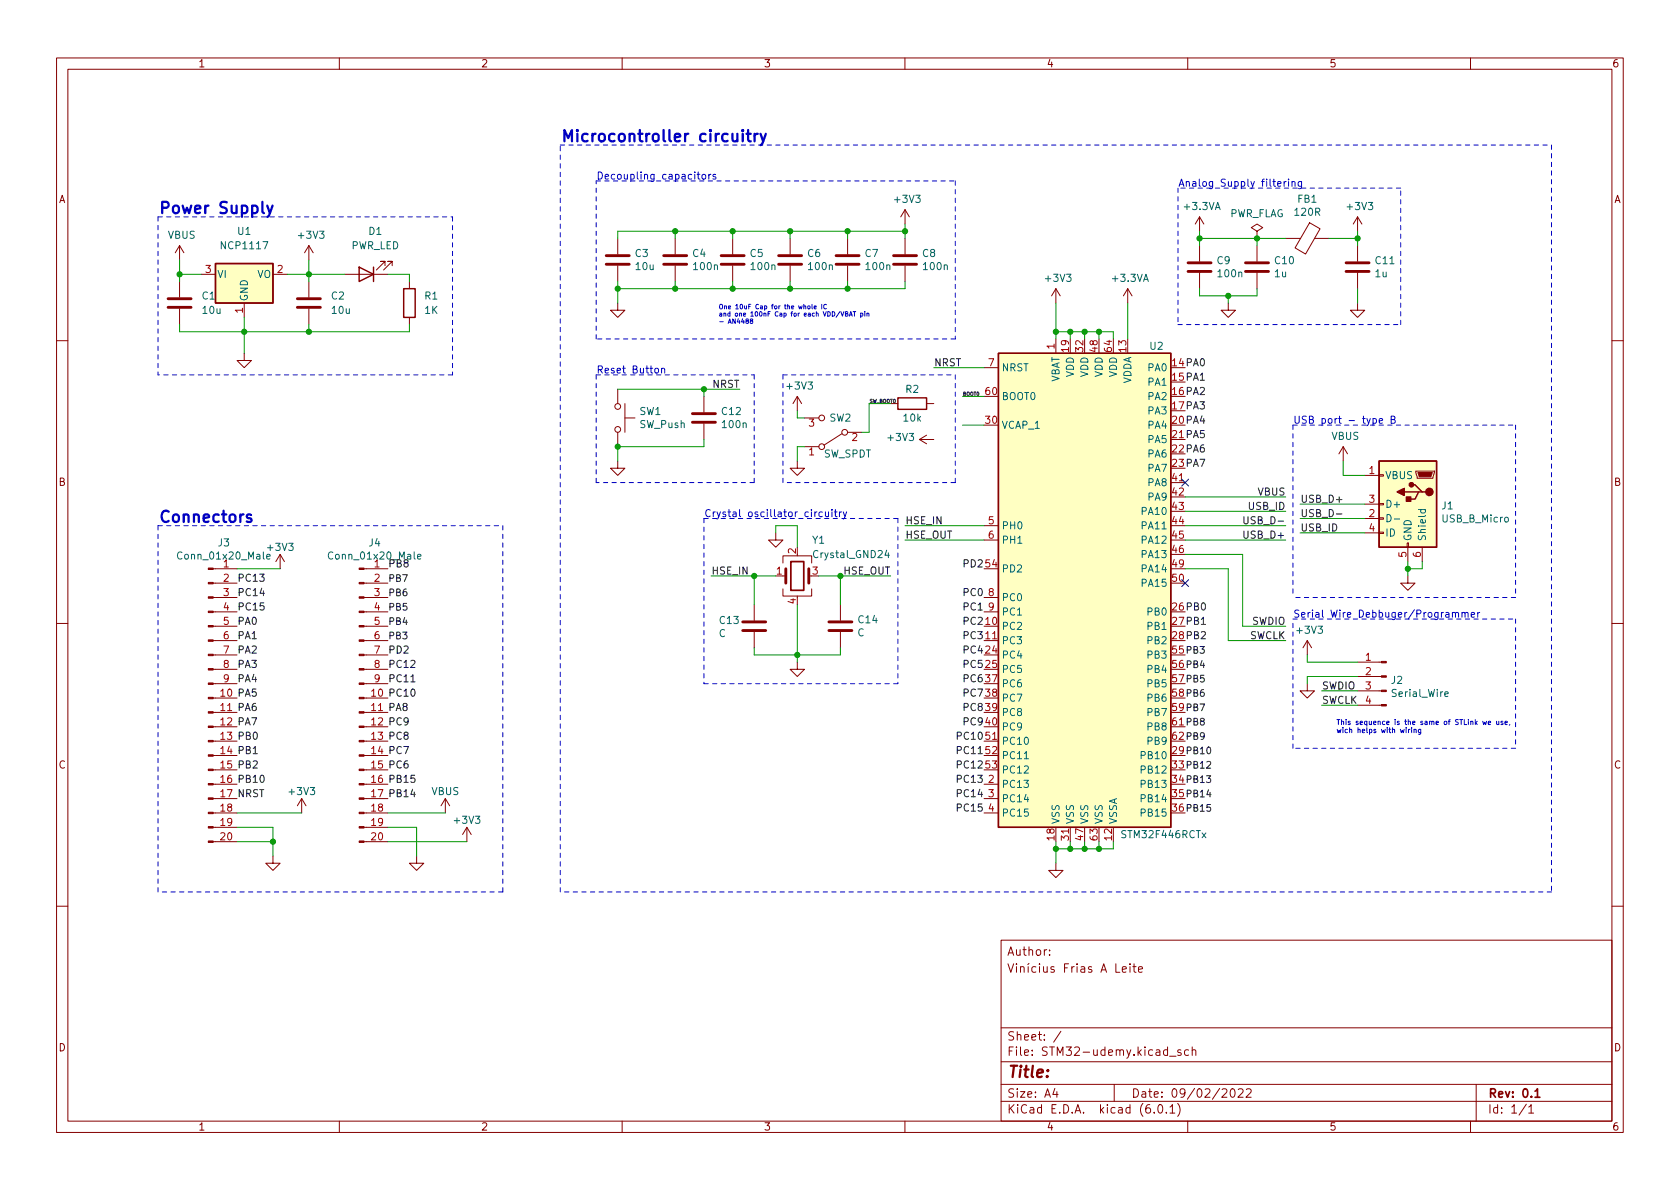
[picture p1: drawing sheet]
<svg xmlns="http://www.w3.org/2000/svg" width="297mm" height="210mm" viewBox="0 0 297 210" stroke-linecap="round" stroke-linejoin="round" font-family="sans-serif">
<g fill="none" stroke="#840000" stroke-width=".18">
<path d="M10 10.2h277v190.1h-277zM12 12.2h273v186.1h-273zM60 10.2v2M110 10.2v2M160 10.2v2M210 10.2v2M260 10.2v2M160 37.1v2.5M160 37.1l-.7 1.2M160 37.1l.8 1.2M212.1 38.3l-.8 1.3M212.1 38.3v2.6"/>
<path d="M212.1 38.3l.8 1.3M231.5 39.4l1.9 1.1-2.6 4.4-1.8-1.1zM240 38.3l-.7 1.3M240 38.3v2.6M240 38.3l.8 1.3M31.7 43.4l-.7 1.3M31.7 43.4v2.6M31.7 49.8v2.8M31.7 54.6v2.8M31.7 43.4l.8 1.3M35.6 48.5h2.5M43.2 53.6v2.5"/>
<path d="M48.3 48.5h2.5M54.6 43.4v2.6M54.6 49.8v2.8M54.6 54.6v2.8M54.6 43.4l-.8 1.3M54.6 43.4l.8 1.3M61 48.5h7.6M68.1 47v-.8h-.8h.8l-1.6 1.5M69.3 47v-.8h-.7h.7l-1.5 1.5M72.4 49.8v1.2M72.4 56.1v1.3M109.2 53.6v1.3h1.3l-1.3 1.2-1.3-1.2h1.3"/>
<path d="M109.2 42.2v2.8M109.2 47v2.8M119.4 42.2v2.8M119.4 47v2.8M129.5 42.2v2.8M129.5 47v2.8M139.7 42.2v2.8M139.7 47v2.8M149.9 42.2v2.8M149.9 47v2.8M160 42.2v2.8M160 47v2.8"/>
<path d="M186.7 51l-.8 1.3M186.7 51v2.6M186.7 59.9v2.6M186.7 51l.8 1.3M199.4 51l-.8 1.3M199.4 51v2.6M199.4 51l.8 1.3M212.1 43.4v2.8M212.1 48.3v2.7M217.2 53.6v1.3h1.2l-1.2 1.2-1.3-1.2h1.3M222.2 40.9l1.1-.6-1.1-.7-1 .7 1 .6v1.3M222.2 42.2h.1"/>
<path d="M222.2 43.4v2.8M222.2 48.3v2.7M227.3 42.2h2.6M232.4 42.2h2.5M240 53.6v1.3h1.3l-1.3 1.2-1.2-1.2h1.2M240 43.4v2.8M240 48.3v2.7M10 60.2h2M43.2 62.5v1.2h1.2l-1.2 1.3-1.3-1.3h1.3M109.2 68.8v2.6M109.2 76.4v2.6M110.5 73.9h1.8"/>
<path d="M110.5 71.4v5M124.5 70.1v2.8M124.5 74.9v2.8M141 70.1l-.8 1.3M141 70.1v2.5M141 70.1l.7 1.3M142.2 79h2.6M142.2 73.9h2.6M148.8 76.7l-3.1 2M149.9 76.4h2.5M157.5 71.4h1.2M162.6 77.7l1.2 .8"/>
<path d="M162.6 77.7h2.5M163.8 71.4h1.3M163.8 77l-1.2 .7M174 65h2.5M237.5 79l-.8 1.3M237.5 79v2.5M237.5 79l.8 1.3M285 60.2h2M49.5 98l-.7 1.3M49.5 98v2.6M49.5 98l.8 1.3M109.2 81.5v1.3h1.3l-1.3 1.3-1.3-1.3h1.3"/>
<path d="M137.2 94.2v1.3h1.2l-1.2 1.3-1.3-1.3h1.3M138.4 99.6v-1.3h5.1v1.3M141 81.5v1.3h1.2l-1.2 1.3-1.3-1.3h1.3M174 93h2.5M174 95.5h2.5M207 85.3h2.5M241.3 84.1h2.5M241.3 91.7h2.5M241.3 89.1h2.5M241.3 94.2h2.5M243.8 94.1h.8v.3h-.8zM243.8 91.6h.8v.2h-.8z"/>
<path d="M243.8 89h.8v.3h-.8zM243.8 83.9h.8v.3h-.8zM248.8 96h.2v.8h-.2zM248.9 96.8v2.5M250.3 83.3h3.3v.3l-.2 1h-2.8zM251.5 96.8v2.5M10 110.2h2M37.7 118.4h4.2M37.7 115.8h4.2M37.7 113.3h4.2M37.7 110.7h4.2M37.7 108.2h4.2"/>
<path d="M37.7 105.7h4.2M37.7 103.1h4.2M37.7 100.6h4.2M64.4 118.4h4.2M64.4 115.8h4.2M64.4 113.3h4.2M64.4 110.7h4.2M64.4 108.2h4.2M64.4 105.7h4.2M64.4 103.1h4.2M64.4 100.6h4.2M133.3 106.9v2.8"/>
<path d="M133.3 111.8v2.7M138.4 104.1v1.3h5.1v-1.3M138.4 101.8h.5M141 117.1v1.3h1.2l-1.2 1.2-1.3-1.2h1.3M143 101.8h.5M148.6 106.9v2.8M148.6 111.8v2.7M174 113.3h2.5M174 108.2h2.5M174 105.7h2.5M231.1 113.3l-.7 1.2M231.1 113.3v2.5"/>
<path d="M231.1 113.3l.8 1.2M240 119.6h4.2M240 117.1h4.2M248.9 101.8v1.3h1.3l-1.3 1.3-1.3-1.3h1.3M285 110.2h2M37.7 138.7h4.2M37.7 136.1h4.2M37.7 133.6h4.2M37.7 131.1h4.2M37.7 128.5h4.2M37.7 126h4.2M37.7 123.4h4.2"/>
<path d="M37.7 120.9h4.2M64.4 138.7h4.2M64.4 136.1h4.2M64.4 133.6h4.2M64.4 131.1h4.2M64.4 128.5h4.2M64.4 126h4.2M64.4 123.4h4.2M64.4 120.9h4.2M174 138.7h2.5M174 131.1h2.5M231.1 120.9v1.3h1.3l-1.3 1.2-1.2-1.2h1.2"/>
<path d="M240 124.7h4.2M240 122.2h4.2M37.7 148.8h4.2M37.7 146.3h4.2M37.7 143.8h4.2M37.7 141.2h4.2M48.3 151.4v1.2h1.2l-1.2 1.3-1.3-1.3h1.3M53.3 141.2l-.7 1.3M53.3 141.2v2.6M53.3 141.2l.8 1.3M64.4 148.8h4.2M64.4 146.3h4.2"/>
<path d="M64.4 143.8h4.2M64.4 141.2h4.2M73.7 151.4v1.2h1.2l-1.2 1.3-1.3-1.3h1.3M78.7 141.2l-.7 1.3M78.7 141.2v2.6M78.7 141.2l.8 1.3M82.5 146.3l-.7 1.3M82.5 146.3v2.5M82.5 146.3l.8 1.3M174 143.8h2.5M174 141.2h2.5M186.7 152.6v1.3h1.3l-1.3 1.3-1.3-1.3h1.3"/>
<path d="M189.2 146.3v2.5M10 160.2h2M177 166.3h108v32h-108zM178.2 170.4l.5 1.5 .5-1.5M179.7 170.4v.2M179.7 170.9v1M180.4 171.1l.2-.2 .4 .1 .1 .9M180.4 170.9v1M181.8 170.9v1M181.9 170.4l-.2 .2M183.1 171l-.4-.1-.3 .3v.4l.2 .3h.5M183.8 170.4v.2"/>
<path d="M183.8 170.9v1M184.5 170.9l.1 1h.3l.2-.1M185.1 170.9v1M185.6 168.8v.1M185.6 168v.1M186.4 171l-.4-.1-.2 .2 .1 .3 .5 .1v.4h-.6M188.2 171.1h.5M188.9 170.4h-.7v1.5M189.5 170.9v1M189.9 170.9l-.3 .1-.1 .2M190.4 170.4v.2M190.4 170.9v1"/>
<path d="M191.1 171h.6l.1 .9M191.8 171.3l-.5 .1a.29 .29 0 0 0-.2 .2 .29 .29 0 0 0 .2 .3h.5M193 171l-.4-.1-.2 .2 .1 .3 .5 .1v.4h-.6M194.6 171.9l.5-1.5 .5 1.5M194.8 171.5h.7M197.3 170.4v1.5h.7M198.4 171.4l.7-.1v-.3l-.5-.1-.2 .2 .1 .8h.6M199.8 170.4v.2M199.8 170.9v1M200.3 170.9h.6M200.5 170.4v1.3l.4 .2M201.3 171.4l.7-.1-.1-.3-.4-.1-.2 .2 .1 .8h.5"/>
<path d="M285 160.2h2M60 198.3v2M110 198.3v2M160 198.3v2M177 194.8h108M177 191.8h108M177 187.8h108M177 181.8h108M186.5 192.5l-.4 1h1M186.9 193v1M187.6 182.4l-1.3 1.9M197 191.8v3"/>
<path d="M204.1 196.7v.1M204.9 195.4l.2-.1a.81 .81 0 0 1 .6 .7 .81 .81 0 0 1-.3 .8h-.2a.81 .81 0 0 1-.6-.6 .81 .81 0 0 1 .3-.8zM206.2 196.7v.1M206.8 186.8h1.1M206.9 195.8l.4-.5v1.5M206.9 196.8h.8M208.2 195.1a1.72 1.72 0 0 1 0 2.3M208.8 185.7l-.4-.1-.2 .2 .1 .3 .5 .1v.4h-.6M210 198.3v2M210.1 185.7l-.4-.1-.3 .3v.4l.2 .3h.5M210.8 185.8l.2-.2 .4 .1v.9M210.8 185.1v1.5"/>
<path d="M216.1 192.7l.5-.2 .3 .2v.3l-.9 1h.9M217.7 192.6l.2-.1a.81 .81 0 0 1 .5 .7 .81 .81 0 0 1-.3 .8h-.1a.81 .81 0 0 1-.6-.6 .81 .81 0 0 1 .3-.8zM218.9 192.7l.6-.2 .2 .2 .1 .3-.9 1h.9M220.4 192.7l.5-.2 .2 .2 .1 .3-.9 1h.9M260 198.3v2M261 191.8v6.5M269.9 195.3l-1.3 1.9M270.3 195.8l.4-.5v1.5M270.3 196.8h.9"/>
<circle cx="109.2" cy="75.9" r=".51"/>
<circle cx="109.2" cy="71.9" r=".51"/>
<circle cx="145.3" cy="73.9" r=".51"/>
<circle cx="145.3" cy="79" r=".51"/>
<circle cx="149.4" cy="76.4" r=".51"/>
</g>
<path d="M139.8 99.3h2.3v5.1h-2.3zM271.4 193l.4-.5v1.5M271.4 194h.9" fill="none" stroke="#840000" stroke-width=".3"/>
<g fill="none" stroke="#840000" stroke-width=".51">
<path d="M29.7 54.4h4.1M29.7 52.8h4.1M52.6 54.4h4M52.6 52.8h4M107.2 46.7h4.1M107.2 45.2h4.1M117.3 46.7h4.1M117.3 45.2h4.1M127.5 46.7h4.1M127.5 45.2h4.1M137.7 46.7h4M137.7 45.2h4"/>
<path d="M147.8 46.7h4.1M147.8 45.2h4.1M158 46.7h4.1M158 45.2h4.1M210.1 48h4M210.1 46.5h4M220.2 48h4.1M220.2 46.5h4.1M238 48h4.1M238 46.5h4.1M122.4 74.7h4.1M122.4 73.1h4.1"/>
<path d="M131.3 111.5h4.1M131.3 110h4.1M138.9 100.6v2.5M143 100.6v2.5M146.6 111.5h4M146.6 110h4"/>
</g>
<path d="M38.1 46.6h10.2v7h-10.2zM63.5 47.2l2.5 1.3-2.5 1.3zM66 47.2v2.6M71.4 51h2v5.1h-2zM158.7 70.4h5.1v2h-5.1zM176.5 62.5h30.5v83.8h-30.5zM243.8 81.5h10.2v15.3h-10.2zM248.3 87h2.5M249.6 85.7h.6l1.3 1.3h.6M251.5 87h-.7l-.6 1.3h-1.3" fill="none" stroke="#840000" stroke-width=".25"/>
<g fill="#840000" stroke="#840000" stroke-width=".18">
<path d="M36.8 148.7h.9v.3h-.9z"/>
<path d="M36.8 146.2h.9v.2h-.9z"/>
<path d="M36.8 143.6h.9v.3h-.9z"/>
<path d="M36.8 141.1h.9v.2h-.9z"/>
<path d="M36.8 138.6h.9v.2h-.9z"/>
<path d="M36.8 136h.9v.3h-.9z"/>
<path d="M36.8 133.5h.9v.2h-.9z"/>
<path d="M36.8 130.9h.9v.3h-.9z"/>
<path d="M36.8 128.4h.9v.2h-.9z"/>
<path d="M36.8 125.9h.9v.2h-.9z"/>
<path d="M36.8 123.3h.9v.3h-.9z"/>
<path d="M36.8 120.8h.9v.2h-.9z"/>
<path d="M36.8 118.2h.9v.3h-.9z"/>
<path d="M36.8 115.7h.9v.2h-.9z"/>
<path d="M36.8 113.2h.9v.2h-.9z"/>
<path d="M36.8 110.6h.9v.3h-.9z"/>
<path d="M36.8 108.1h.9v.2h-.9z"/>
<path d="M36.8 105.5h.9v.3h-.9z"/>
<path d="M36.8 103h.9v.2h-.9z"/>
<path d="M36.8 100.5h.9v.2h-.9z"/>
<path d="M244.2 124.6h.9v.2h-.9z"/>
<path d="M244.2 122h.9v.3h-.9z"/>
<path d="M244.2 119.5h.9v.3h-.9z"/>
<path d="M244.2 117h.9v.2h-.9z"/>
<path d="M63.5 148.7h.9v.3h-.9z"/>
<path d="M63.5 146.2h.9v.2h-.9z"/>
<path d="M63.5 143.6h.9v.3h-.9z"/>
<path d="M63.5 141.1h.9v.2h-.9z"/>
<path d="M63.5 138.6h.9v.2h-.9z"/>
<path d="M63.5 136h.9v.3h-.9z"/>
<path d="M63.5 133.5h.9v.2h-.9z"/>
<path d="M63.5 130.9h.9v.3h-.9z"/>
<path d="M63.5 128.4h.9v.2h-.9z"/>
<path d="M63.5 125.9h.9v.2h-.9z"/>
<path d="M63.5 123.3h.9v.3h-.9z"/>
<path d="M63.5 120.8h.9v.2h-.9z"/>
<path d="M63.5 118.2h.9v.3h-.9z"/>
<path d="M63.5 115.7h.9v.2h-.9z"/>
<path d="M63.5 113.2h.9v.2h-.9z"/>
<path d="M63.5 110.6h.9v.3h-.9z"/>
<path d="M63.5 108.1h.9v.2h-.9z"/>
<path d="M63.5 105.5h.9v.3h-.9z"/>
<path d="M63.5 103h.9v.2h-.9z"/>
<path d="M63.5 100.5h.9v.2h-.9z"/>
<path d="M250.7 83.6h2.5l-.2 .7h-2z"/>
</g>
<path d="M47.2 98.4l.6-.1-.1-.2-.4-.1-.1 .2v.6h.5M73.8 98.4l.6-.1v-.2l-.4-.1-.2 .2 .1 .6h.5M156.8 97.3l-.3 .9h.8M157.1 97.8v.8M245.2 91a.64 .64 0 0 1 .8 .6 .64 .64 0 0 1-.8 .7zM246.5 91.8h1M250.8 90.1h1.2M251.2 90.1v.4l.2 .2 .6-.1v-.5M181.1 134.2h.7M255.5 122.8l.6-.2-.1-.2-.4-.1-.1 .2v.6h.5" fill="none" stroke="#006464" stroke-width=".18"/>
<g fill="#ffffc2" stroke="#ffffc2" stroke-width=".18">
<path d="M38.1 46.6h10.2v7h-10.2z"/>
<path d="M243.8 81.5h10.2v15.3h-10.2z"/>
<path d="M176.5 62.5h30.5v83.8h-30.5z"/>
</g>
<g fill="#840000" stroke="#840000" stroke-width=".25">
<path d="M247 87l1.3-.6v1.2z"/>
<path d="M248.7 87.9h.7v.7h-.7z"/>
<circle cx="252.7" cy="87" r=".63"/>
<circle cx="249.6" cy="85.7" r=".38"/>
</g>
<path d="M219.9 91.4v1l.3 .2h.2l.3-.2v-1M236.3 90.9h1M72.6 120.6h.8" fill="none" stroke="#0f0f0f" stroke-width=".18"/>
<path d="M47.2 36.4l.5 1.3M48.2 36.4l-.7 1.8-.3 .2M132 23.7h.7M132.3 23v1.7l.1 .2 .3 .1M133.4 23.7v1.3M134 23.7l-.4 .1-.2 .2M134.5 23.7l.4 1.3M135.4 23.7l-.7 1.8-.2 .2M44.4 91.1l-.5-.1-.3 .3 .1 .2 .7 .2 .1 .2-.1 .3-.2 .1-.6-.1" fill="none" stroke="#0000c2" stroke-width=".4"/>
<g fill="none" stroke="#0000c2" stroke-width=".18">
<path d="M123.3 30.8h.5M123.4 30.4v1.1l.4 .2M124.2 30.9l.3-.1 .3 .3v.3l-.3 .3-.3-.1-.1-.2zM125.3 30.8v.9M125.7 30.8l-.4 .3M126.5 30.9l-.3-.1-.2 .2 .1 .2 .4 .1v.3h-.5M225.9 32.5l.6-.1-.1-.2-.3-.1-.2 .2 .1 .6h.4M227 32.1v.8M227.4 32.1l-.4 .2M227.8 31.7v.1M227.8 32.1v.8M228.4 32.2l.2-.1 .3 .1 .1 .7"/>
<path d="M228.4 32.1v.8M230.1 32.1v1l-.2 .3-.3-.1M230.1 32.2l-.3-.1-.3 .2 .1 .6h.5M132 56.7l-.1-.1 .1-.2 .3 .1v.2a.32 .32 0 0 0-.4 .1 .32 .32 0 0 0 .1 .4l.3-.1v-.2l-.1-.2M132.8 56.7l-.2-.1 .2-.2 .3 .1v.2a.32 .32 0 0 0-.4 .1 .32 .32 0 0 0 0 .4l.4-.1v-.2l-.2-.2M142.8 54.2h.4v.4l-.4-.1zM143.6 53.8v.7l.1 .1M144 54.4l.3-.1v-.2l-.3 .1v.4h.3M145.3 53.8v.8M146.1 53.9a.35 .35 0 0 0-.5 .3 .35 .35 0 0 0 .5 .3M148.7 55.1l.2 .8 .3-.8M149.5 55.5h.3l.1-.3-.4-.1v.8h.3l.1-.3-.2-.1"/>
<path d="M150.2 55.9l.2-.8 .3 .8M150.2 55.7h.4M150.8 55.1h.5M151.1 55.1v.8M152.2 55.4h.2l.2 .1-.1 .4h-.3M152.2 55.4v.8M152.9 55.1v.1M152.9 55.4v.5M153.3 55.5l.3-.1v.5M153.3 55.4v.5M115.9 65.2l.3-.1 .2 .3v.3l-.2 .3-.3-.1-.1-.2zM117 65.2l.2-.1 .3 .1v.8"/>
<path d="M117 65.1v.9M242.8 74.1l.3-.1 .3 .3-.1 .5h-.5M243.9 74.4l.6-.1-.1-.2-.4-.1-.1 .2v.6h.5M246 74.2l.5-.1 .1-.1v-.3l-.6-.1v1.3h.5l.1-.2 .1-.3-.3-.2M145.4 90.6l-.4-.1-.2 .3 .1 .5h.5M145.9 90.5l.1 .8 .3 .1 .2-.2M146.5 90.5v.9M147.1 90.1v.1M147.1 90.5v.9M147.5 90.5h.5M147.7 90.1v1.1l.3 .2M148.4 90.5v.9"/>
<path d="M148.8 90.5l-.4 .3M149.1 90.5l.3 .9M149.7 90.5l-.4 1.2-.2 .1M256.8 108.4l.2-.1 .3 .1v.7M256.8 108.3v.8M257.3 108.5l.2-.2 .3 .1 .1 .7M258.5 108.4l.2-.1 .3 .1v.7M258.5 108.3v.8M259 108.5l.2-.2 .3 .1 .1 .7M260.1 108.7l.6-.1v-.2l-.4-.1-.2 .2 .1 .6h.5M261.3 108.3v.8M261.6 108.3l-.3 .2"/>
<path d="M248.6 129v.6M249 129v.6M249.3 129l-.3 .1M249.6 129v.6M250 129.1l.4-.1v.6M250 129v.6M251.2 129v.7l-.2 .2-.2-.1M251.2 129h-.3l-.1 .1 .1 .4h.3M262.2 127.5l.1 .6 .2-.4 .2 .4 .1-.6M263.1 127.8h.5l-.1-.2-.2-.1-.2 .2 .1 .4h.3M264.6 127.5l.1 .6 .3-.1M265 127.5v.6"/>
<path d="M265.7 127.6l-.2-.1-.1 .2 .3 .2v.2h-.3M266.1 127.8h.4v-.2l-.3-.1-.1 .2v.4h.4M266.9 128.1v.2"/>
</g>
<g fill="none" stroke="#0000c2" stroke-width=".18" stroke-dasharray=".8 .8">
<path d="M27.9 38.3v28M27.9 38.3h52.1M80 38.3v28M99.1 25.6h175.2M105.4 32h63.5M168.9 32v27.9M208.3 33.3v24.1M247.6 33.3h-39.3M274.3 25.6v132.1M105.4 59.9v-27.9M168.9 59.9h-63.5M208.3 57.4h39.3"/>
<path d="M247.6 57.4v-24.1M80 66.3h-52.1M105.4 66.3h27.9M133.3 66.3v19M138.4 66.3h30.5M138.4 66.3v19M168.9 66.3v19M228.6 75.2h39.4M228.6 75.2v30.5M268 75.2v30.5M27.9 93h61M27.9 93v64.7"/>
<path d="M88.9 93v64.7M105.4 85.3v-19M124.5 91.7h34.2M124.5 91.7v29.2M133.3 85.3h-27.9M158.7 91.7v29.2M168.9 85.3h-30.5M228.6 109.5h39.4M268 109.5v22.8M268 105.7h-39.4M158.7 120.9h-34.2M228.6 132.3v-22.8"/>
<path d="M268 132.3h-39.4M88.9 157.7h-61M99.1 157.7v-132.1M274.3 157.7h-175.2"/>
</g>
<g fill="none" stroke="#009600" stroke-width=".18">
<path d="M160 39.6v2.6M31.7 46v3.8M31.7 57.4v1.3h40.7v-1.3M31.7 48.5h3.9M43.2 56.1v6.4M50.8 48.5h10.2M54.6 46v3.8M54.6 57.4v1.3M68.6 48.5h3.8v1.3M109.2 49.8v3.8M119.4 40.9v1.3M119.4 49.8v1.2"/>
<path d="M129.5 40.9v1.3M129.5 49.8v1.2M139.7 40.9v1.3M139.7 49.8v1.2M149.9 40.9v1.3M149.9 49.8v1.2M160 49.8v1.2h-50.8M160 40.9h-50.8v1.3M186.7 58.7h10.1v1.2M186.7 53.6v6.3M189.2 58.7v1.2M191.8 58.7v1.2"/>
<path d="M194.3 58.7v1.2M199.4 53.6v6.3M212.1 40.9v2.5M212.1 51v1.3h10.1v-1.3M212.1 42.2h15.2M217.2 52.3v1.3M222.2 42.2v1.2M234.9 42.2h5.1M240 40.9v2.5M240 51v2.6M109.2 68.8h21.6M124.5 77.7v1.3h-15.3v2.5"/>
<path d="M124.5 68.8v1.3M141 72.6v1.3h1.2M142.2 79h-1.2v2.5M157.5 71.4h-3.8v5h-1.3M165.1 65h8.9M170.2 75.2h3.8M170.2 70.1h3.8M137.2 94.2v-1.2h3.8v3.8M160 93h14M160 95.5h14M209.5 93h17.8M209.5 98h10.2v12.7h7.6"/>
<path d="M209.5 90.4h17.8M209.5 95.5h17.8M209.5 87.9h17.8M229.9 91.7h11.4M229.9 94.2h11.4M229.9 89.1h11.4M237.5 81.5v2.6h3.8M248.9 99.3v2.5M251.5 99.3v1.3h-2.6M41.9 100.6h7.6M125.7 101.8h11.5M133.3 114.5v1.3h15.3v-1.3"/>
<path d="M133.3 101.8v5.1M141 106.9v10.2M144.8 101.8h12.7M148.6 101.8v5.1M209.5 100.6h7.7v12.7h10.1M231.1 115.8v1.3h8.9M240 119.6h-8.9v1.3M233.7 124.7h6.3M233.7 122.2h6.3M41.9 148.8h6.4M41.9 146.3h6.4v5.1M41.9 143.8h11.4"/>
<path d="M68.6 148.8h13.9M68.6 143.8h10.1M68.6 146.3h5.1v5.1M186.7 148.8v3.8M189.2 148.8v1.3M191.8 148.8v1.3M194.3 148.8v1.3M196.8 148.8v1.3h-10.1"/>
</g>
<path d="M208.9 84.7l1.3 1.2M210.2 84.7l-1.3 1.2M208.9 102.5l1.3 1.2M210.2 102.5l-1.3 1.2" fill="none" stroke="#000084" stroke-width=".18"/>
<g fill="#009600" stroke="#009600" stroke-width=".18">
<circle cx="248.9" cy="100.6" r=".46"/>
<circle cx="194.3" cy="58.7" r=".46"/>
<circle cx="191.8" cy="58.7" r=".46"/>
<circle cx="186.7" cy="58.7" r=".46"/>
<circle cx="189.2" cy="58.7" r=".46"/>
<circle cx="189.2" cy="150.1" r=".46"/>
<circle cx="186.7" cy="150.1" r=".46"/>
<circle cx="191.8" cy="150.1" r=".46"/>
<circle cx="194.3" cy="150.1" r=".46"/>
<circle cx="149.9" cy="40.9" r=".46"/>
<circle cx="160" cy="40.9" r=".46"/>
<circle cx="149.9" cy="51" r=".46"/>
<circle cx="240" cy="42.2" r=".46"/>
<circle cx="222.2" cy="42.2" r=".46"/>
<circle cx="212.1" cy="42.2" r=".46"/>
<circle cx="217.2" cy="52.3" r=".46"/>
<circle cx="148.6" cy="101.8" r=".46"/>
<circle cx="48.3" cy="148.8" r=".46"/>
<circle cx="43.2" cy="58.7" r=".46"/>
<circle cx="129.5" cy="40.9" r=".46"/>
<circle cx="119.4" cy="40.9" r=".46"/>
<circle cx="139.7" cy="51" r=".46"/>
<circle cx="139.7" cy="40.9" r=".46"/>
<circle cx="129.5" cy="51" r=".46"/>
<circle cx="119.4" cy="51" r=".46"/>
<circle cx="109.2" cy="51" r=".46"/>
<circle cx="54.6" cy="58.7" r=".46"/>
<circle cx="31.7" cy="48.5" r=".46"/>
<circle cx="54.6" cy="48.5" r=".46"/>
<circle cx="109.2" cy="79" r=".46"/>
<circle cx="133.3" cy="101.8" r=".46"/>
<circle cx="141" cy="115.8" r=".46"/>
<circle cx="124.5" cy="68.8" r=".46"/>
</g>
<g font-size="2.8" fill="#0000c2">
<text x="99.1" y="25.1">Microcontroller circuitry</text>
<text x="27.9" y="37.8">Power Supply</text>
<text x="27.9" y="92.4">Connectors</text>
</g>
<text font-size="2.8" fill="#840000" x="178" y="190.6">Title:</text>
<g font-size="2.1" fill="#840000">
<text x="178" y="169">Author:</text>
<text x="178" y="184">Sheet: /</text>
<text x="178" y="186.7">File: STM32-udemy.kicad_sch</text>
<text x="178" y="196.9">KiCad E.D.A. kicad (6.0.1)</text>
<text x="178" y="194.1">Size: A4</text>
<text x="200" y="194.1">Date: 09/02/2022</text>
<text x="263" y="194.1">Rev: 0.1</text>
<text x="263" y="196.9">Id: 1/1</text>
</g>
<g font-size="1.8" fill="#840000">
<text x="35" y="11.9">1</text>
<text x="85" y="11.9">2</text>
<text x="135" y="11.9">3</text>
<text x="185" y="11.9">4</text>
<text x="235" y="11.9">5</text>
<text x="285" y="11.9">6</text>
<text x="10.3" y="35.9">A</text>
<text x="285.3" y="35.9">A</text>
<text x="10.3" y="85.9">B</text>
<text x="285.3" y="85.9">B</text>
<text x="10.3" y="135.9">C</text>
<text x="285.3" y="135.9">C</text>
<text x="10.3" y="185.9">D</text>
<text x="285.3" y="185.9">D</text>
<text x="35" y="199.9">1</text>
<text x="85" y="199.9">2</text>
<text x="135" y="199.9">3</text>
<text x="185" y="199.9">4</text>
<text x="235" y="199.9">5</text>
<text x="285" y="199.9">6</text>
</g>
<g font-size="1.8" fill="#0000c2">
<text x="105.4" y="31.7">Decoupling capacitors</text>
<text x="208.3" y="33">Analog Supply filtering</text>
<text x="105.4" y="66">Reset Button</text>
<text x="228.6" y="74.9">USB port - type B</text>
<text x="124.5" y="91.4">Crystal oscillator circuitry</text>
<text x="228.6" y="109.2">Serial Wire Debbuger/Programmer</text>
</g>
<g font-size="1.8" fill="#006464">
<text x="158.3" y="35.9">+3V3</text>
<text x="229.5" y="35.8">FB1</text>
<text x="42" y="41.5">U1</text>
<text x="65.2" y="41.5">D1</text>
<text x="209.5" y="37.1">+3.3VA</text>
<text x="217.3" y="38.4">PWR_FLAG</text>
<text x="229" y="38.1">120R</text>
<text x="238.3" y="37.1">+3V3</text>
<text x="29.7" y="42.2">VBUS</text>
<text x="39.3" y="44.1">NCP1117</text>
<text x="52.9" y="42.2">+3V3</text>
<text x="62" y="44.1">PWR_LED</text>
<text x="112.3" y="45.4">C3</text>
<text x="112.5" y="47.7">10u</text>
<text x="122.5" y="45.4">C4</text>
<text x="122.8" y="47.7">100n</text>
<text x="132.6" y="45.4">C5</text>
<text x="132.9" y="47.7">100n</text>
<text x="142.8" y="45.4">C6</text>
<text x="143.1" y="47.7">100n</text>
<text x="153" y="45.4">C7</text>
<text x="153.2" y="47.7">100n</text>
<text x="163.1" y="45.4">C8</text>
<text x="163.4" y="47.7">100n</text>
<text x="215.2" y="46.7">C9</text>
<text x="225.5" y="46.7">C10</text>
<text x="243.3" y="46.7">C11</text>
<text x="35.7" y="53">C1</text>
<text x="38.4" y="49.1">VI</text>
<text x="43.8" y="53.3" transform="rotate(-90 43.8 53.3)">GND</text>
<text x="45.4" y="49.1">VO</text>
<text x="58.6" y="53">C2</text>
<text x="75.1" y="53">R1</text>
<text x="185" y="49.8">+3V3</text>
<text x="196.8" y="49.8">+3.3VA</text>
<text x="215.5" y="49">100n</text>
<text x="225.4" y="49">1u</text>
<text x="243.2" y="49">1u</text>
<text x="35.9" y="55.5">10u</text>
<text x="58.8" y="55.5">10u</text>
<text x="75.1" y="55.5">1K</text>
<text x="177" y="65.7">NRST</text>
<text x="203.1" y="65.7">PA0</text>
<text x="203.3" y="61.8">U2</text>
<text x="139.3" y="68.9">+3V3</text>
<text x="160.2" y="69.5">R2</text>
<text x="177" y="70.7">BOOT0</text>
<text x="187.3" y="67.8" transform="rotate(-90 187.3 67.8)">VBAT</text>
<text x="189.9" y="66.7" transform="rotate(-90 189.9 66.7)">VDD</text>
<text x="192.4" y="66.7" transform="rotate(-90 192.4 66.7)">VDD</text>
<text x="194.9" y="66.7" transform="rotate(-90 194.9 66.7)">VDD</text>
<text x="197.5" y="66.7" transform="rotate(-90 197.5 66.7)">VDD</text>
<text x="200" y="68" transform="rotate(-90 200 68)">VDDA</text>
<text x="203.1" y="68.2">PA1</text>
<text x="203.1" y="70.7">PA2</text>
<text x="113.1" y="73.4">SW1</text>
<text x="113.1" y="75.7">SW_Push</text>
<text x="127.7" y="73.4">C12</text>
<text x="127.8" y="75.7">100n</text>
<text x="146.7" y="74.5">SW2</text>
<text x="157.1" y="78">+3V3</text>
<text x="159.8" y="74.5">10k</text>
<text x="177" y="75.8">VCAP_1</text>
<text x="203.1" y="73.3">PA3</text>
<text x="203.1" y="75.8">PA4</text>
<text x="235.4" y="77.8">VBUS</text>
<text x="145.6" y="80.9">SW_SPDT</text>
<text x="203.1" y="78.4">PA5</text>
<text x="203.1" y="80.9">PA6</text>
<text x="203.1" y="83.4">PA7</text>
<text x="203.1" y="86">PA8</text>
<text x="203.1" y="88.5">PA9</text>
<text x="244.9" y="84.7">VBUS</text>
<text x="244.9" y="89.8">D+</text>
<text x="177" y="93.6">PH0</text>
<text x="202.1" y="91.1">PA10</text>
<text x="202.1" y="93.6">PA11</text>
<text x="244.9" y="94.9">ID</text>
<text x="249.6" y="95.8" transform="rotate(-90 249.6 95.8)">GND</text>
<text x="252.1" y="95.8" transform="rotate(-90 252.1 95.8)">Shield</text>
<text x="254.9" y="90.1">J1</text>
<text x="255" y="92.4">USB_B_Micro</text>
<text x="31.9" y="98.9">Conn_01x20_Male</text>
<text x="38.6" y="96.6">J3</text>
<text x="47.4" y="97.4">+3V3</text>
<text x="58.6" y="98.9">Conn_01x20_Male</text>
<text x="65.3" y="96.6">J4</text>
<text x="143.7" y="96.1">Y1</text>
<text x="144.1" y="98.7">Crystal_GND24</text>
<text x="177" y="101.2">PD2</text>
<text x="177" y="96.1">PH1</text>
<text x="202.1" y="96.1">PA12</text>
<text x="202.1" y="98.7">PA13</text>
<text x="202.1" y="101.2">PA14</text>
<text x="177" y="106.3">PC0</text>
<text x="202.1" y="103.8">PA15</text>
<text x="127.1" y="112.6">C</text>
<text x="127.3" y="110.3">C13</text>
<text x="151.6" y="112.5">C</text>
<text x="151.8" y="110.2">C14</text>
<text x="177" y="111.4">PC2</text>
<text x="177" y="113.9">PC3</text>
<text x="177" y="108.8">PC1</text>
<text x="203.1" y="108.8">PB0</text>
<text x="203.1" y="111.4">PB1</text>
<text x="203.1" y="113.9">PB2</text>
<text x="229.4" y="112.1">+3V3</text>
<text x="177" y="116.5">PC4</text>
<text x="177" y="119">PC5</text>
<text x="203.1" y="116.5">PB3</text>
<text x="203.1" y="119">PB4</text>
<text x="177" y="121.5">PC6</text>
<text x="177" y="124.1">PC7</text>
<text x="203.1" y="121.5">PB5</text>
<text x="203.1" y="124.1">PB6</text>
<text x="246" y="120.9">J2</text>
<text x="246.3" y="123.2">Serial_Wire</text>
<text x="177" y="126.6">PC8</text>
<text x="177" y="129.2">PC9</text>
<text x="177" y="131.7">PC10</text>
<text x="203.1" y="126.6">PB7</text>
<text x="203.1" y="129.2">PB8</text>
<text x="203.1" y="131.7">PB9</text>
<text x="177" y="134.2">PC11</text>
<text x="177" y="136.8">PC12</text>
<text x="202.1" y="134.2">PB10</text>
<text x="202.1" y="136.8">PB12</text>
<text x="51.3" y="140.6">+3V3</text>
<text x="76.3" y="140.6">VBUS</text>
<text x="177" y="139.3">PC13</text>
<text x="177" y="141.9">PC14</text>
<text x="202.1" y="139.3">PB13</text>
<text x="202.1" y="141.9">PB14</text>
<text x="80.5" y="145.7">+3V3</text>
<text x="177" y="144.4">PC15</text>
<text x="187.3" y="145.8" transform="rotate(-90 187.3 145.8)">VSS</text>
<text x="189.9" y="145.8" transform="rotate(-90 189.9 145.8)">VSS</text>
<text x="192.4" y="145.8" transform="rotate(-90 192.4 145.8)">VSS</text>
<text x="194.9" y="145.8" transform="rotate(-90 194.9 145.8)">VSS</text>
<text x="197.5" y="145.8" transform="rotate(-90 197.5 145.8)">VSSA</text>
<text x="198.6" y="148.2">STM32F446RCTx</text>
<text x="202.1" y="144.4">PB15</text>
</g>
<g font-size="1.8" fill="#a90000">
<text x="36.3" y="48.3">3</text>
<text x="49" y="48.3">2</text>
<text x="42.9" y="55.4" transform="rotate(-90 42.9 55.4)">1</text>
<text x="174.8" y="64.8">7</text>
<text x="186.4" y="61.7" transform="rotate(-90 186.4 61.7)">1</text>
<text x="189" y="62.2" transform="rotate(-90 189 62.2)">19</text>
<text x="191.5" y="62.2" transform="rotate(-90 191.5 62.2)">32</text>
<text x="194.1" y="62.2" transform="rotate(-90 194.1 62.2)">48</text>
<text x="196.6" y="62.2" transform="rotate(-90 196.6 62.2)">64</text>
<text x="199.1" y="62.2" transform="rotate(-90 199.1 62.2)">13</text>
<text x="174.3" y="69.8">60</text>
<text x="143" y="75.4">3</text>
<text x="150.6" y="78">2</text>
<text x="174.3" y="74.9">30</text>
<text x="143" y="80.5">1</text>
<text x="242.1" y="83.8">1</text>
<text x="207.3" y="85.1">41</text>
<text x="207.3" y="87.6">42</text>
<text x="242.1" y="88.9">3</text>
<text x="174.8" y="92.7">5</text>
<text x="174.8" y="95.2">6</text>
<text x="207.3" y="90.2">43</text>
<text x="207.3" y="92.7">44</text>
<text x="207.3" y="95.2">45</text>
<text x="242.1" y="91.4">2</text>
<text x="242.1" y="94">4</text>
<text x="39.5" y="100.3">1</text>
<text x="66.2" y="100.3">1</text>
<text x="137.3" y="101.6">1</text>
<text x="140.7" y="97.9" transform="rotate(-90 140.7 97.9)">2</text>
<text x="143.7" y="101.6">3</text>
<text x="207.3" y="97.8">46</text>
<text x="207.3" y="100.3">49</text>
<text x="248.7" y="98.5" transform="rotate(-90 248.7 98.5)">5</text>
<text x="251.2" y="98.5" transform="rotate(-90 251.2 98.5)">6</text>
<text x="39.5" y="102.9">2</text>
<text x="39.5" y="105.4">3</text>
<text x="39.5" y="107.9">4</text>
<text x="66.2" y="102.9">2</text>
<text x="66.2" y="105.4">3</text>
<text x="66.2" y="107.9">4</text>
<text x="140.7" y="106.8" transform="rotate(-90 140.7 106.8)">4</text>
<text x="174.8" y="105.4">8</text>
<text x="174.8" y="107.9">9</text>
<text x="207.3" y="102.9">50</text>
<text x="39.5" y="110.5">5</text>
<text x="39.5" y="113">6</text>
<text x="66.2" y="110.5">5</text>
<text x="66.2" y="113">6</text>
<text x="39.5" y="115.6">7</text>
<text x="39.5" y="118.1">8</text>
<text x="66.2" y="115.6">7</text>
<text x="66.2" y="118.1">8</text>
<text x="241.4" y="116.8">1</text>
<text x="241.4" y="119.4">2</text>
<text x="39.5" y="120.6">9</text>
<text x="66.2" y="120.6">9</text>
<text x="241.4" y="121.9">3</text>
<text x="241.4" y="124.5">4</text>
<text x="39" y="143.5">18</text>
<text x="65.7" y="143.5">18</text>
<text x="174.8" y="138.4">2</text>
<text x="174.8" y="141">3</text>
<text x="174.8" y="143.5">4</text>
<text x="39" y="146">19</text>
<text x="39" y="148.6">20</text>
<text x="65.7" y="146">19</text>
<text x="65.7" y="148.6">20</text>
<text x="186.4" y="148.6" transform="rotate(-90 186.4 148.6)">18</text>
<text x="189" y="148.6" transform="rotate(-90 189 148.6)">31</text>
<text x="191.5" y="148.6" transform="rotate(-90 191.5 148.6)">47</text>
<text x="194.1" y="148.6" transform="rotate(-90 194.1 148.6)">63</text>
<text x="196.6" y="148.6" transform="rotate(-90 196.6 148.6)">12</text>
</g>
<g font-size="1.8" fill="#0f0f0f">
<text x="165.1" y="64.8">NRST</text>
<text x="207.3" y="64.8">14PA0</text>
<text x="126" y="68.6">NRST</text>
<text x="207.3" y="67.3">15PA1</text>
<text x="207.3" y="69.8">16PA2</text>
<text x="207.3" y="72.4">17PA3</text>
<text x="207.3" y="74.9">20PA4</text>
<text x="207.3" y="77.5">21PA5</text>
<text x="207.3" y="80">22PA6</text>
<text x="207.3" y="82.5">23PA7</text>
<text x="222.4" y="87.6">VBUS</text>
<text x="229.9" y="88.9">USB_D+</text>
<text x="160" y="95.2">HSE_OUT</text>
<text x="160" y="92.7">HSE_IN</text>
<text x="220.3" y="95.2">USB_D+</text>
<text x="220.7" y="92.7">USB_D-</text>
<text x="220.8" y="90.2">USB_ID</text>
<text x="229.9" y="94">USB_ID</text>
<text x="229.9" y="91.4">USB_D-</text>
<text x="68.6" y="100.3">PB8</text>
<text x="125.7" y="101.6">HSE_IN</text>
<text x="149.1" y="101.6">HSE_OUT</text>
<text x="170.5" y="100.3">PD254</text>
<text x="41.9" y="102.9">PC13</text>
<text x="41.9" y="107.9">PC15</text>
<text x="41.9" y="105.4">PC14</text>
<text x="170.5" y="107.9">PC1</text>
<text x="170.5" y="105.4">PC0</text>
<text x="207.3" y="107.9">26PB0</text>
<text x="41.9" y="113">PA1</text>
<text x="41.9" y="110.5">PA0</text>
<text x="170.5" y="113">PC311</text>
<text x="170.5" y="110.5">PC210</text>
<text x="207.3" y="110.5">27PB1</text>
<text x="207.3" y="113">28PB2</text>
<text x="220.8" y="113">SWCLK</text>
<text x="221.3" y="110.5">SWDIO</text>
<text x="41.9" y="115.6">PA2</text>
<text x="41.9" y="118.1">PA3</text>
<text x="68.6" y="115.6">PD2</text>
<text x="68.6" y="118.1">PC12</text>
<text x="170.5" y="115.6">PC424</text>
<text x="170.5" y="118.1">PC525</text>
<text x="207.3" y="115.6">55 PB3</text>
<text x="207.3" y="118.1">56 PB4</text>
<text x="39" y="123.2">10 PA5</text>
<text x="39" y="125.7">11 PA6</text>
<text x="41.9" y="120.6">PA4</text>
<text x="65.7" y="123.2">10 PC10</text>
<text x="65.7" y="125.7">11 PA8</text>
<text x="68.6" y="120.6">PC11</text>
<text x="170.5" y="125.7">PC839</text>
<text x="170.5" y="123.2">PC738</text>
<text x="170.5" y="120.6">PC637</text>
<text x="207.3" y="120.6">57 PB5</text>
<text x="207.3" y="123.2">58 PB6</text>
<text x="207.3" y="125.7">59 PB7</text>
<text x="233.7" y="121.9">SWDIO</text>
<text x="233.7" y="124.4">SWCLK</text>
<text x="39" y="128.3">12 PA7</text>
<text x="39" y="130.8">13 PB0</text>
<text x="65.7" y="128.3">12 PC9</text>
<text x="65.7" y="130.8">13 PC8</text>
<text x="169.6" y="130.8">PC1051</text>
<text x="170.5" y="128.3">PC940</text>
<text x="207.3" y="128.3">61 PB8</text>
<text x="207.3" y="130.8">62 PB9</text>
<text x="39" y="133.3">14 PB1</text>
<text x="39" y="135.9">15 PB2</text>
<text x="65.7" y="133.3">14 PC7</text>
<text x="65.7" y="135.9">15 PC6</text>
<text x="169.6" y="133.3">PC1152</text>
<text x="169.6" y="135.9">PC1253</text>
<text x="207.3" y="133.3">29 PB10</text>
<text x="207.3" y="135.9">33 PB12</text>
<text x="39" y="138.4">16 PB10</text>
<text x="39" y="141">17 NRST</text>
<text x="65.7" y="138.4">16 PB15</text>
<text x="65.7" y="141">17 PB14</text>
<text x="169.6" y="143.5">PC15</text>
<text x="169.6" y="141">PC14</text>
<text x="169.6" y="138.4">PC13</text>
<text x="207.3" y="138.4">34 PB13</text>
<text x="207.3" y="141">35 PB14</text>
<text x="207.3" y="143.5">36 PB15</text>
</g>
<g font-size="1.7" fill="#0f0f0f">
<text x="68.6" y="102.9">PB7</text>
<text x="68.6" y="105.4">PB6</text>
<text x="68.6" y="108">PB5</text>
<text x="68.6" y="110.5">PB4</text>
<text x="68.6" y="113">PB3</text>
</g>
<g font-size="1.2" fill="#0000c2">
<text x="236.2" y="128.2">This sequence is the same of STLink we use,</text>
<text x="236.2" y="129.6">wich helps with wiring</text>
</g>
<g font-size="1.1" fill="#0000c2">
<text x="127" y="54.7">One 10uF Cap for the whole IC</text>
<text x="127" y="55.9">and one 100nF Cap for each VDD/VBAT pin</text>
<text x="127" y="57.2">- AN4488</text>
</g>
<g font-size=".8" fill="#0f0f0f">
<text x="153.7" y="71.2">SW_BOOT0</text>
<text x="170.2" y="70">BOOT0</text>
</g>
</svg>
